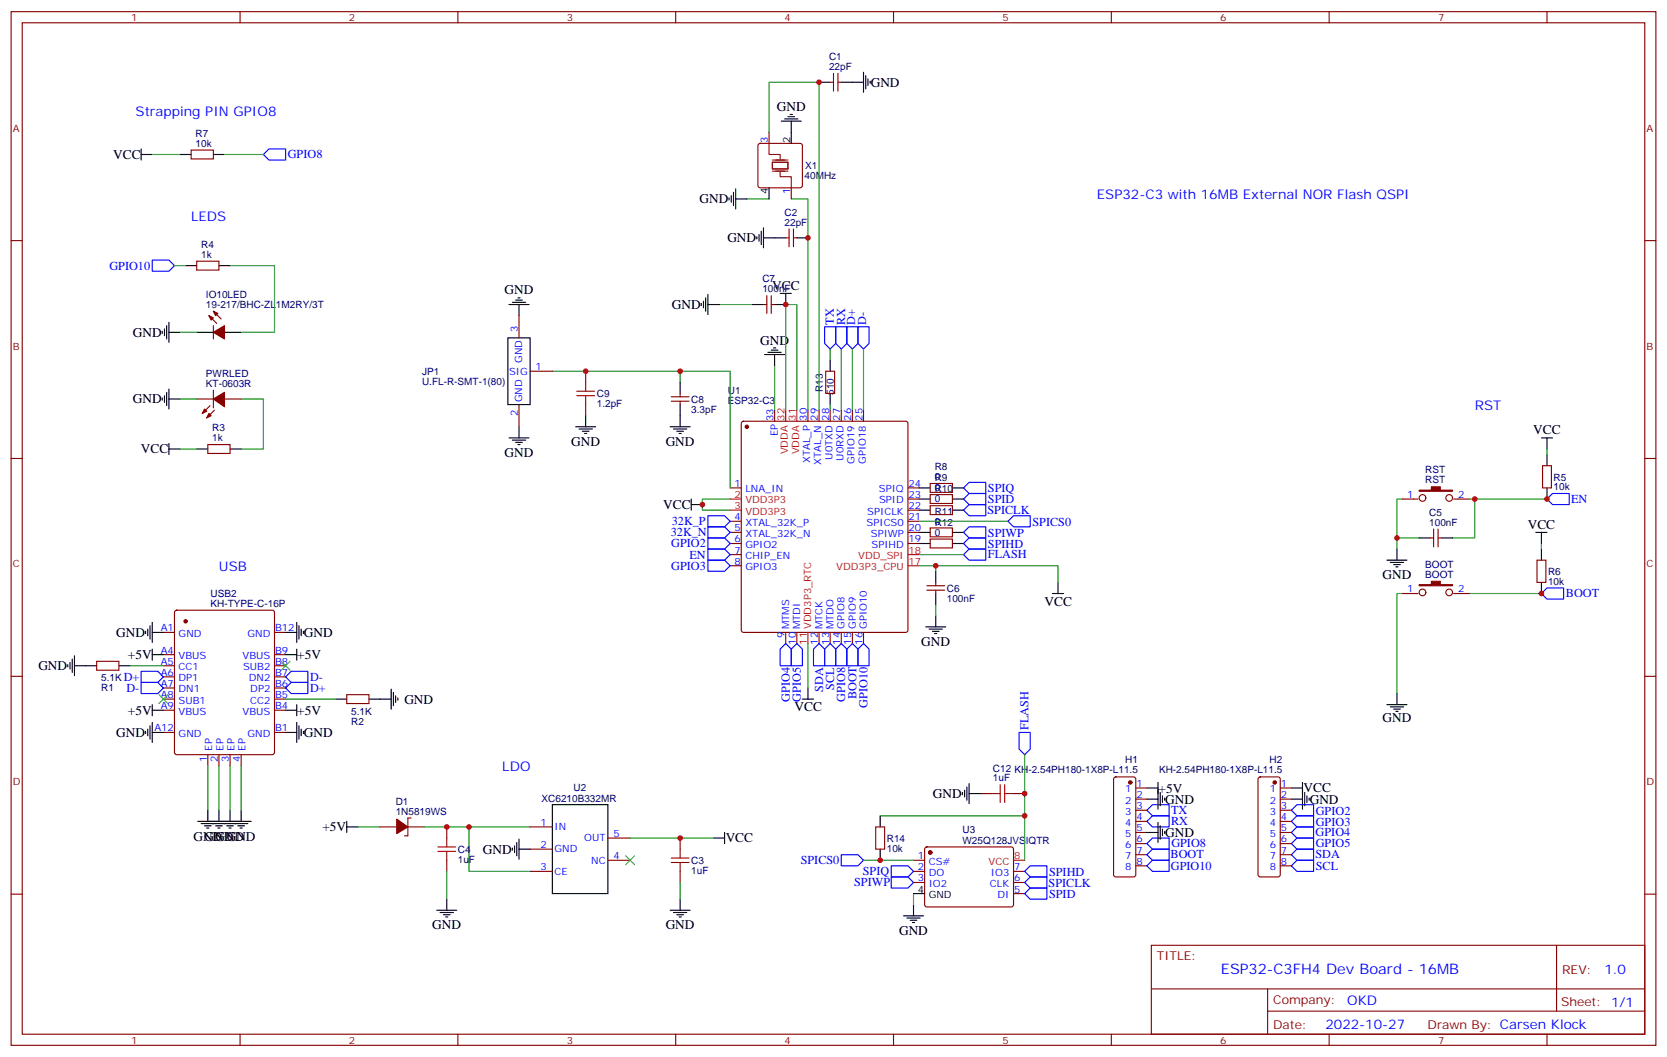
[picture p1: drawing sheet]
<svg xmlns="http://www.w3.org/2000/svg" width="529mm" height="335mm" viewBox="0 0 529 335" stroke-linecap="round" stroke-linejoin="round" font-family="sans-serif">
<g fill="none" stroke="#870000" stroke-width=".35">
<path d="M3.5 3.7h522.1v328.1h-522.1zM7.1 7.2h515v321.1h-515zM76.2 3.7v3.5M145.3 3.7v3.5M214.5 3.7v3.5M283.6 3.7v3.5M352.8 3.7v3.5M421.9 3.7v3.5M491.1 3.7v3.5M263.5 26.1h1.1M264.6 23.3v5.6M266 23.3v5.6"/>
<path d="M266 26.1h1.1M60.7 47.6h7v2.8h-7zM240.8 45.7l.5-.2h12.7l.5 .2 .2 .5v12.7l-.2 .5-.5 .2h-12.7l-.5-.2-.2-.5v-12.7zM244.1 42v3.5M251.2 59.6v3.5M3.5 76.4h3.6M249.4 75.5h1.1M250.5 72.7v5.6M251.9 72.7v5.6M251.9 75.5h1M522.1 76.4h3.5M62.4 82.9h7.1v2.8h-7.1z"/>
<path d="M67.7 98.8l2.5 2.4M242.4 96.7h1M243.4 93.8v5.7M244.8 93.8v5.7M244.8 96.7h1.1M66.3 100.2l2.5 2.5M67.7 103.4v4.2M164.7 100.2v7M168.3 117.8h7M185.9 117.8v3.6M262.1 117.8h2.8v7.1h-2.8zM62.4 126.6h5.3"/>
<path d="M66.7 128.8l-2.5 2.4M67.7 123.8v5.7M68.1 130.2l-2.5 2.4M71.3 126.6h5.3M164.7 128.4v7.1M185.9 128.4v3.5M213.1 127.4h5.6M213.1 125.9h5.6M215.9 124.9v1M215.9 127.4v1M235.5 133.9l.5-.2h51.5l.5 .2 .2 .5v65.6l-.2 .5-.5 .2h-51.5l-.5-.2-.2-.5v-65.6zM245.9 130.2v3.5"/>
<path d="M256.5 130.2v3.5M260 130.2v3.5M263.5 130.2v3.5M267.1 130.2v3.5M270.6 130.2v3.5M274.1 130.2v3.5M3.5 145.5h3.6M66 141.1h7v2.8h-7zM231.8 154.9h3.5M288.2 158.4h3.5M288.2 154.9h3.5M295.3 153.5h7v2.8h-7z"/>
<path d="M295.3 157h7v2.8h-7zM445.2 158.4h4.9M461.4 158.4h5M489.7 147.8h2.8v7.1h-2.8zM522.1 145.5h3.5M231.8 165.5h3.5M231.8 169h3.5M231.8 172.5h3.5M231.8 176h3.5M231.8 179.6h3.5M288.2 165.5h3.5M288.2 169h3.5"/>
<path d="M288.2 172.5h3.5M288.2 161.9h3.5M295.3 171.1h7v2.8h-7zM295.3 167.6h7v2.8h-7zM295.3 160.5h7v2.8h-7zM454 170.7h1.1M455.1 167.9v5.7M456.5 167.9v5.7M456.5 170.7h1.1M487.9 177.8h2.8v7.1h-2.8zM55.6 193.9l.5-.2h30.3l.5 .2 .2 .5v44.4l-.2 .5-.5 .2h-30.3l-.5-.2-.2-.5v-44.4zM294.2 185.9h5.7"/>
<path d="M294.2 187.3h5.7M297 184.9v1M297 187.3v1.1M445.2 188.4h4.9M461.4 188.4h5M3.5 214.7h3.6M30.7 209.9h7v2.8h-7zM51.9 218.4h3.5M51.9 214.8h3.5M51.9 211.3h3.5M51.9 207.8h3.5M51.9 200.7h3.5"/>
<path d="M87.1 218.4h3.6M87.1 214.8h3.6M87.1 211.3h3.6M87.1 207.8h3.6M87.1 200.7h3.6M249.4 200.7v3.6M252.9 200.7v3.6M260 200.7v3.6M263.5 200.7v3.6M267.1 200.7v3.6M270.6 200.7v3.6M274.1 200.7v3.6"/>
<path d="M522.1 214.7h3.5M51.9 232.5h3.5M51.9 225.4h3.5M51.9 221.9h3.5M66 239.5v3.6M69.5 239.5v3.6M73 239.5v3.6M76.6 239.5v3.6M87.1 232.5h3.6M87.1 225.4h3.6M87.1 221.9h3.6M110.1 220.5h7v2.8h-7z"/>
<path d="M130.5 259.6h-1v5.7h-1.1M311.1 251.9h3.6M321.7 251.9h3.6M353.7 246.8l.5-.2h5.6l.5 .2 .2 .5v30.3l-.2 .5-.5 .2h-5.6l-.5-.2-.2-.5v-30.3zM360.5 250.1h3.6M360.5 253.6h3.6M360.5 257.2h3.6M399.6 246.8l.4-.2h5.7l.5 .2 .2 .5v30.3l-.2 .5-.5 .2h-5.7l-.4-.2-.3-.5v-30.3zM406.4 250.1h3.5M406.4 253.6h3.5M406.4 257.2h3.5M120.6 262.5h5.3"/>
<path d="M129.5 262.5h5.3M141.8 262.5v3.5M141.8 273v3.6M168.3 262.5h7M168.3 269.5h7M168.3 276.6h7M193 273h7M193 266h7M215.9 266v3.5M215.9 276.6v3.5M278 262.5h2.8v7h-2.8zM290 276.6h3.5"/>
<path d="M290 273h3.5M293.7 269l.5-.2 27.1 .1 .4 .6v17.9l-.7 .5-27.1-.1-.4-.6v-17.7zM321.7 276.6h3.6M360.5 260.7h3.6M360.5 264.2h3.6M360.5 267.8h3.6M360.5 271.3h3.6M360.5 274.8h3.6M406.4 260.7h3.5M406.4 264.2h3.5M406.4 267.8h3.5M406.4 271.3h3.5"/>
<path d="M406.4 274.8h3.5M3.5 283.8h3.6M290 280.1h3.5M321.7 280.1h3.6M321.7 283.6h3.6M522.1 283.8h3.5M365.5 300h156.6v28.3h-156.6zM365.5 313.9h156.5M402.4 313.9v14.1M494.1 300.1v20.8M76.2 328.3v3.5M145.3 328.3v3.5"/>
<path d="M214.5 328.3v3.5M283.6 328.3v3.5M352.8 328.3v3.5M402.4 320.9h119.6M421.9 328.3v3.5M491.1 328.3v3.5"/>
<circle cx="451.6" cy="158" r="1.06"/>
<circle cx="460" cy="158" r="1.06"/>
<circle cx="451.6" cy="188" r="1.06"/>
<circle cx="460" cy="188" r="1.06"/>
</g>
<g fill="#870000" stroke="#870000" stroke-width=".35">
<path d="M67.7 105.5l3.6-2.1v4.2z"/>
<path d="M66.3 100.2l1.4 .7-.7 .7z"/>
<path d="M67.7 98.8l1.4 .7-.7 .7z"/>
<path d="M64.9 129.8l.7 .7-1.4 .7z"/>
<path d="M66.3 131.2l.7 .7-1.4 .7z"/>
<path d="M67.7 126.6l3.6-2.1v4.6z"/>
<path d="M450.5 185.6h3.9v-1.1h2.8v1.1h3.9v.3h-10.6z"/>
<path d="M450.5 155.6h3.9v-1.1h2.8v1.1h3.9v.3h-10.6z"/>
<path d="M125.9 260l3.6 2.5-3.6 2.1z"/>
<circle cx="58.9" cy="197.2" r=".53"/>
<circle cx="358.8" cy="248.4" r=".53"/>
<circle cx="404.6" cy="248.4" r=".53"/>
<circle cx="295.3" cy="270.6" r=".53"/>
<circle cx="237.1" cy="135.5" r=".53"/>
</g>
<g fill="none" stroke="#000" stroke-width=".35">
<path d="M248 38.5h6.4M249.1 37.7h4.2M250.1 37h2.1M250.8 36.3h.7M251.2 38.5v7M260 26.1h3.5M267.1 26.1h7M274.1 22.9v6.4M274.8 24v4.2M275.5 25v2.2M276.2 25.8v.7M44.8 49h3.5"/>
<path d="M44.8 47.3v3.5M57.1 49h3.6M67.7 49h3.6M233.5 60v6.3M244.1 59.6v3.5M231.4 62.8v.7M232.1 62.1v2.1M232.8 61v4.3M233.5 63.1h3.6M240.2 75.1v.7M240.9 74.4v2.2M241.7 73.4v4.2"/>
<path d="M242.4 75.5h7M242.4 72.3v6.4M252.9 75.5h3.6M58.9 84.3h3.5M69.5 84.3h3.5M161.6 96.7h6.3M162.6 96h4.3M163.7 95.2h2.1M164.4 94.5h.7M164.7 96.7v3.5M222.6 96.3v.7M223.3 95.6v2.1"/>
<path d="M224 94.5v4.3M224.7 96.7h3.5M224.7 93.5v6.3M238.8 96.7h3.6M247.6 93.1h3.6M249.4 93.1v3.6h-3.5M51.5 105.1v.7M52.2 104.4v2.1M52.9 103.4v4.2M53.6 105.5h3.5M53.6 102.3v6.4M62.4 105.5h5.3"/>
<path d="M71.3 105.5h5.3M161.2 107.2h7.1v21.2h-7.1zM242.7 112.5h6.4M243.8 111.8h4.2M244.8 111.1h2.1M245.5 110.4h.7M245.9 112.5v3.6M263.5 114.3v3.5M51.5 126.3v.7M52.2 125.6v2.1M52.9 124.5v4.3M53.6 123.5v6.3"/>
<path d="M53.6 126.6h3.5M161.6 139h6.3M162.6 139.7h4.3M164.7 135.5v3.5M182.7 135.5h6.4M183.8 136.2h4.2M184.9 136.9h2.1M185.6 137.6h.7M185.9 131.9v3.6M212.7 135.5h6.4M213.8 136.2h4.2M214.8 136.9h2.2"/>
<path d="M215.5 137.6h.8M215.9 121.4v3.5M215.9 128.4v7.1M263.5 124.9v3.5M489.3 139h3.5M491.1 139v3.5M53.6 142.5h3.5M53.6 140.8v3.5M62.4 142.5h3.6M73 142.5h3.6M163.7 140.4h2.1M164.4 141.1h.7"/>
<path d="M219.4 158.4v3.5M291.7 154.9h3.6M291.7 158.4h3.6M302.3 154.9h3.6M302.3 158.4h3.6M491.1 144.3v3.5M491.1 154.9v3.5M219.4 160.2h3.6M291.7 169h3.6M291.7 172.5h3.6M291.7 161.9h3.6M302.3 169h3.6"/>
<path d="M302.3 172.5h3.6M302.3 161.9h3.6M440.3 177.8h6.3M441.3 178.5h4.3M442.4 179.2h2.1M443.1 179.9h.7M443.4 174.3v3.5M450.5 170.7h3.5M457.6 170.7h3.5M487.5 169h3.6M489.3 169v3.5M489.3 174.3v3.5"/>
<path d="M46.9 199.7v2.1M47.6 198.6v4.2M48.3 197.6v6.3M94.2 197.6v6.3M94.9 198.6v4.2M95.6 199.7v2.1M293.9 199h6.3M294.9 199.7h4.3M297 181.3v3.6M297 188.4v3.5M297 195.4v3.6M334.1 188.4h3.5"/>
<path d="M335.8 184.9v3.5M489.3 184.9v3.5M21.5 211v.7M22.2 210.3v2.1M22.9 209.2v4.2M23.6 211.3h7.1M23.6 208.1v6.4M37.7 211.3h3.6M46.2 200.4v.7M48.3 200.7h3.6M48.3 206v3.5M48.3 207.8h3.6"/>
<path d="M90.7 200.7h3.5M90.7 207.8h3.5M94.2 206v3.5M96.3 200.4v.7M124.2 218.7v6.4M124.9 219.8v4.2M256.5 218.4v3.5M296 200.4h2.1M296.7 201.1h.7M46.2 232.1v.7M46.9 231.4v2.1M47.6 230.4v4.2"/>
<path d="M48.3 232.5h3.6M48.3 223.7v3.5M48.3 229.3v6.4M48.3 225.4h3.6M90.7 232.5h3.5M90.7 225.4h3.5M94.2 223.7v3.5M94.2 229.3v6.4M94.9 230.4v4.2M95.6 231.4v2.1M96.3 232.1v.7M106.5 221.9h3.6"/>
<path d="M117.1 221.9h7.1M125.6 220.8v2.2M126.3 221.5v.7M254.7 221.9h3.5M440.3 223.7h6.3M441.3 224.4h4.3M442.4 225.1h2.1M443.1 225.8h.7M443.4 220.1v3.6M66 257.2v3.5M69.5 257.2v3.5M73 257.2v3.5"/>
<path d="M76.6 257.2v3.5M175.3 255.4h17.7v28.2h-17.7zM279.4 258.9v3.6M305.5 251.5v.7M306.2 250.8v2.1M306.9 249.8v4.2M307.6 251.9h3.5M307.6 248.7v6.4M364.1 250.1h3.5M364.1 253.6h3.5M367.6 248.4v8.4M368.3 251.5v4.3"/>
<path d="M369 252.6v2.1M369.7 253.3v.7M409.9 250.1h3.6M409.9 253.6h3.6M413.5 248.4v8.4M414.2 251.5v4.3M414.9 252.6v2.1M415.6 253.3v.7M62.8 260.7h16.9M63.9 261.4h14.8M64.9 262.1h2.1M65.6 262.8h.7"/>
<path d="M68.4 262.1h2.2M69.1 262.8h.7M72 262.1h2.1M72.7 262.8h.7M75.5 262.1h2.1M76.2 262.8h.7M110.1 262.5h3.5M110.1 260.7v3.5M162.6 269.2v.7M163.3 268.5v2.1M164 267.4v4.2M164.7 269.5h3.6"/>
<path d="M164.7 266.3v6.4M226.5 266h3.5M230 264.2v3.6M279.4 269.5v3.5M364.1 264.2h3.5M367.6 261.1v6.3M368.3 262.1v4.2M369 263.2v2.1M369.7 263.9v.7M138.6 288.9h6.4M139.7 289.6h4.2M140.8 290.3h2.1"/>
<path d="M141.5 291h.7M141.8 285.4v3.5M212.7 288.9h6.4M213.8 289.6h4.2M214.8 290.3h2.2M215.5 291h.8M215.9 285.4v3.5M286.8 290.7h6.4M287.9 291.4h4.2M288.9 292.1h2.1M289.6 292.8h.7M290 283.6h3.5"/>
<path d="M290 287.2v3.5"/>
</g>
<path d="M89.3 209.9l2.8 2.8M92.1 209.9l-2.8 2.8M50.4 220.5l2.9 2.8M53.3 220.5l-2.9 2.8M198.6 271.6l2.8 2.9M201.4 271.6l-2.8 2.9" fill="none" stroke="#3c3" stroke-width=".35"/>
<g fill="none" stroke="#00f" stroke-width=".35">
<path d="M85.4 47.3h5.3v3.5h-5.3l-1.8-1.8zM48.3 82.5h5.3l1.8 1.8-1.8 1.8h-5.3zM261.8 103.7h3.5v5.3l-1.8 1.8-1.7-1.8zM265.3 103.7h3.5v5.3l-1.7 1.8-1.8-1.8zM268.8 103.7h3.5v5.3l-1.7 1.8-1.8-1.8zM272.3 103.7h3.6v5.3l-1.8 1.8-1.8-1.8zM305.9 158.4l1.7-1.8h5.3v3.6h-5.3zM305.9 154.9l1.7-1.8h5.3v3.5h-5.3zM491.1 158.4l1.7-1.8h5.3v3.6h-5.3zM224.7 163.7h5.3l1.8 1.8-1.8 1.7h-5.3zM224.7 167.2h5.3l1.8 1.8-1.8 1.7h-5.3zM224.7 170.7h5.3l1.8 1.8-1.8 1.8h-5.3z"/>
<path d="M224.7 174.3h5.3l1.8 1.7-1.8 1.8h-5.3zM224.7 177.8h5.3l1.8 1.8-1.8 1.7h-5.3zM305.9 172.5l1.7-1.8h5.3v3.6h-5.3zM305.9 169l1.7-1.8h5.3v3.5h-5.3zM305.9 161.9l1.7-1.7h5.3v3.5h-5.3zM305.9 176l1.7-1.7h5.3v3.5h-5.3zM321.7 163.7h5.3v3.5h-5.3l-1.7-1.7zM489.3 188.4l1.8-1.8h5.3v3.5h-5.3zM44.8 213.1h5.3l1.8 1.7-1.8 1.8h-5.3zM44.8 216.6h5.3l1.8 1.8-1.8 1.7h-5.3zM92.4 213.1h5.3v3.5h-5.3l-1.7-1.8zM92.4 216.6h5.3v3.5h-5.3l-1.7-1.7z"/>
<path d="M249.4 204.3l1.8 1.7v5.3h-3.6v-5.3zM252.9 204.3l1.8 1.7v5.3h-3.5v-5.3zM260 204.3l1.8 1.7v5.3h-3.6v-5.3zM261.8 206l1.7-1.7 1.8 1.7v5.3h-3.5zM267.1 204.3l1.7 1.7v5.3h-3.5v-5.3zM270.6 204.3l1.7 1.7v5.3h-3.5v-5.3zM274.1 204.3l1.8 1.7v5.3h-3.6v-5.3zM323.5 232.5h3.5v5.3l-1.7 1.7-1.8-1.7zM364.1 257.2l1.7-1.8h5.3v3.5h-5.3zM409.9 257.2l1.8-1.8h5.3v3.5h-5.3zM267.1 271.3h5.2l1.8 1.7-1.8 1.8h-5.2zM282.9 274.8h5.3l1.8 1.8-1.8 1.7h-5.3z"/>
<path d="M282.9 278.3h5.3l1.8 1.8-1.8 1.8h-5.3zM325.3 276.6l1.7-1.8h5.3v3.5h-5.3zM364.1 260.7l1.7-1.8h5.3v3.6h-5.3zM364.1 274.8l1.7-1.8h5.3v3.6h-5.3zM364.1 267.8l1.7-1.8h5.3v3.5h-5.3zM364.1 271.3l1.7-1.8h5.3v3.5h-5.3zM409.9 271.3l1.8-1.8h5.3v3.5h-5.3zM409.9 274.8l1.8-1.8h5.3v3.6h-5.3zM409.9 264.2l1.8-1.7h5.3v3.5h-5.3zM409.9 260.7l1.8-1.8h5.3v3.6h-5.3zM411.7 266h5.3v3.5h-5.3l-1.8-1.7zM325.3 280.1l1.7-1.8h5.3v3.6h-5.3z"/>
<path d="M325.3 283.6l1.7-1.7h5.3v3.5h-5.3z"/>
</g>
<g fill="none" stroke="#008700" stroke-width=".35">
<path d="M48.3 49h8.8M71.3 49h12.3M244.1 42v-15.9h15.9v104.1M237.1 63.1h7M251.2 63.1h5.3v67.1M55.4 84.3h3.5M73 84.3h14.1v21.2h-10.5M228.2 96.7h10.6M57.1 105.5h5.3M175.3 117.8h40.6v3.6M215.9 117.8h15.9v37.1M245.9 116.1v14.1"/>
<path d="M263.5 110.8v3.5M267.1 110.8v19.4M270.6 110.8v19.4M274.1 110.8v19.4M57.1 126.6h5.3M76.6 126.6h7v15.9h-7M249.4 130.2v-33.5h3.5v33.5M263.5 128.4v1.8M57.1 142.5h5.3M231.8 158.4h-8.8v3.5h8.8M445.2 158.4h-1.8v15.9M466.4 158.4h24.7"/>
<path d="M468.1 158.4v12.3h-7M491.1 142.5v1.8M291.7 179.6h44.1v5.3M291.7 165.5h28.3M291.7 176h14.2M297 179.6v1.7M443.4 170.7h7.1M489.3 172.5v1.8M297 191.9v3.5M445.2 188.4h-1.8v31.7M466.4 188.4h22.9M41.3 211.3h10.6"/>
<path d="M256.5 204.3v14.1M90.7 221.9h15.8M325.3 239.5v33.5M66 243.1v14.1M69.5 243.1v14.1M73 243.1v14.1M76.6 243.1v14.1M279.4 258.9h45.9M113.6 262.5h7M134.8 262.5h14.1M141.8 276.6v8.8M168.3 262.5h-19.4v14.1h19.4"/>
<path d="M200 266h26.5M274.1 273h15.9M215.9 280.1v5.3M290 283.6v3.6"/>
</g>
<g fill="none" stroke="#a10000" stroke-width=".35">
<path d="M183.1 125.6h5.6M183.1 124.2h5.6M185.9 121.4v2.8M185.9 125.6v2.8M314.7 251.9h2.8M317.5 249.1v5.6M318.9 251.9h2.8M318.9 249.1v5.6M139 270.2h5.6M139 268.8h5.6M141.8 266v2.8M141.8 270.2v2.8"/>
<path d="M213.1 273.8h5.6M213.1 272.3h5.6M215.9 269.5v2.8M215.9 273.8v2.8"/>
</g>
<path d="M249.4 130.2v3.5M252.9 130.2v3.5M231.8 158.4h3.5M231.8 161.9h3.5M288.2 179.6h3.5M288.2 176h3.5M256.5 200.7v3.6M321.7 273h3.6" fill="none" stroke="#f00" stroke-width=".35"/>
<path d="M244.1 45.5v3.5h3.5v1.4M245.2 51.5h4.9v2.1h-4.9zM245.2 54.3h4.9M245.2 50.8h4.9M247.6 54.7v1.4h3.6v3.5" fill="none" stroke="#870012" stroke-width=".35"/>
<g fill="#c00">
<circle cx="148.9" cy="262.5" r=".88"/>
<circle cx="141.8" cy="262.5" r=".88"/>
<circle cx="443.4" cy="170.7" r=".88"/>
<circle cx="468.1" cy="158.4" r=".88"/>
<circle cx="491.1" cy="158.4" r=".88"/>
<circle cx="489.3" cy="188.4" r=".88"/>
<circle cx="325.3" cy="251.9" r=".88"/>
<circle cx="185.9" cy="117.8" r=".88"/>
<circle cx="215.9" cy="117.8" r=".88"/>
<circle cx="223" cy="160.2" r=".88"/>
<circle cx="249.4" cy="96.7" r=".88"/>
<circle cx="297" cy="179.6" r=".88"/>
<circle cx="256.5" cy="75.5" r=".88"/>
<circle cx="260" cy="26.1" r=".88"/>
<circle cx="279.4" cy="273" r=".88"/>
<circle cx="325.3" cy="258.9" r=".88"/>
<circle cx="215.9" cy="266" r=".88"/>
</g>
<text font-size="4.6" fill="#00f" x="387.6" y="309.1">ESP32-C3FH4 Dev Board - 16MB</text>
<g font-size="4.2">
<text x="276.4" y="27.5">GND</text>
<text x="246.6" y="35.3">GND</text>
<text x="35.9" y="50.4">VCC</text>
<text x="222.1" y="64.6">GND</text>
<text x="230.9" y="76.9">GND</text>
<text x="160.2" y="93.5">GND</text>
<text x="245.1" y="92.1">VCC</text>
<text x="213.3" y="98.1">GND</text>
<text x="42.2" y="106.9">GND</text>
<text x="241.3" y="109.4">GND</text>
<text x="42.2" y="128">GND</text>
<text x="486.7" y="137.9">VCC</text>
<text x="44.7" y="143.9">VCC</text>
<text x="181.3" y="141.5">GND</text>
<text x="211.3" y="141.5">GND</text>
<text x="160.2" y="145.1">GND</text>
<text x="210.5" y="161.6">VCC</text>
<text x="484.9" y="167.9">VCC</text>
<text x="438.9" y="183.8">GND</text>
<text x="331.6" y="192.3">VCC</text>
<text x="36.9" y="202.2">GND</text>
<text x="96.5" y="202.1">GND</text>
<text x="40.6" y="209.2">+5V</text>
<text x="94.4" y="209.2">+5V</text>
<text x="292.5" y="205">GND</text>
<text x="12.2" y="212.7">GND</text>
<text x="40.6" y="226.9">+5V</text>
<text x="94.4" y="226.9">+5V</text>
<text x="128.4" y="223.3">GND</text>
<text x="252.2" y="225.8">VCC</text>
<text x="36.9" y="233.9">GND</text>
<text x="96.5" y="233.9">GND</text>
<text x="438.9" y="229.3">GND</text>
<text x="367.8" y="251.6">+5V</text>
<text x="413.8" y="251.5">VCC</text>
<text x="296.2" y="253.3">GND</text>
<text x="369.9" y="255.1">GND</text>
<text x="415.7" y="255.1">GND</text>
<text x="102.3" y="263.9">+5V</text>
<text x="61.4" y="266.8">GND GND</text>
<text x="64.9" y="266.8">GND</text>
<text x="68.4" y="266.8">GND</text>
<text x="230.4" y="267.4">VCC</text>
<text x="369.9" y="265.7">GND</text>
<text x="153.3" y="271">GND</text>
<text x="137.2" y="295">GND</text>
<text x="211.3" y="295">GND</text>
<text x="285.4" y="296.8">GND</text>
</g>
<g font-size="4.2" fill="#00f">
<text x="43" y="36.7">Strapping PIN GPIO8</text>
<text x="348.2" y="63.1">ESP32-C3 with 16MB External NOR Flash QSPI</text>
<text x="60.7" y="70.2">LEDS</text>
<text x="468.1" y="130.2">RST</text>
<text x="69.5" y="181.3">USB</text>
<text x="159.5" y="244.8">LDO</text>
<text x="509.3" y="309.3">1.0</text>
<text x="427.7" y="318.9">OKD</text>
<text x="420.7" y="326.7">2022-10-27</text>
</g>
<g font-size="3.9" fill="#00f">
<text x="91.4" y="50.2">GPIO8</text>
<text x="34.7" y="85.6">GPIO10</text>
<text x="264.7" y="103.1" transform="rotate(-90 264.7 103.1)">TX</text>
<text x="268.3" y="103.1" transform="rotate(-90 268.3 103.1)">RX</text>
<text x="271.4" y="103" transform="rotate(-90 271.4 103)">D+</text>
<text x="275" y="103.1" transform="rotate(-90 275 103.1)">D-</text>
<text x="313.6" y="159.8">SPID</text>
<text x="313.6" y="156.2">SPIQ</text>
<text x="498.7" y="159.6">EN</text>
<text x="213.3" y="166.7">32K_P</text>
<text x="313.5" y="163.3">SPICLK</text>
<text x="327.7" y="166.8">SPICS0</text>
<text x="212.9" y="170.3">32K_N</text>
<text x="213.1" y="173.8">GPIO2</text>
<text x="313.6" y="173.9">SPIHD</text>
<text x="313.6" y="170.3">SPIWP</text>
<text x="218.9" y="177.3">EN</text>
<text x="313.6" y="177.2">FLASH</text>
<text x="213.1" y="180.8">GPIO3</text>
<text x="497.1" y="189.6">BOOT</text>
<text x="39.3" y="216.1">D+</text>
<text x="40.1" y="219.6">D-</text>
<text x="98.4" y="216">D-</text>
<text x="98.4" y="219.6">D+</text>
<text x="261.3" y="219.5" transform="rotate(-90 261.3 219.5)">SDA</text>
<text x="264.8" y="218.9" transform="rotate(-90 264.8 218.9)">SCL</text>
<text x="250.7" y="222.7" transform="rotate(-90 250.7 222.7)">GPIO4</text>
<text x="254.2" y="222.7" transform="rotate(-90 254.2 222.7)">GPIO5</text>
<text x="268.3" y="222.7" transform="rotate(-90 268.3 222.7)">GPIO8</text>
<text x="271.9" y="222" transform="rotate(-90 271.9 222)">BOOT</text>
<text x="275.4" y="224.6" transform="rotate(-90 275.4 224.6)">GPIO10</text>
<text x="326.5" y="231.8" transform="rotate(-90 326.5 231.8)">FLASH</text>
<text x="371.7" y="258.4">TX</text>
<text x="371.7" y="261.9">RX</text>
<text x="417.7" y="258.5">GPIO2</text>
<text x="417.7" y="262.1">GPIO3</text>
<text x="371.8" y="269">GPIO8</text>
<text x="417.6" y="265.4">GPIO4</text>
<text x="417.7" y="269">GPIO5</text>
<text x="254.2" y="274.3">SPICS0</text>
<text x="371.6" y="272.4">BOOT</text>
<text x="417.6" y="272.5">SDA</text>
<text x="271.1" y="281.4">SPIWP</text>
<text x="273.9" y="277.8">SPIQ</text>
<text x="332.9" y="281.5">SPICLK</text>
<text x="333" y="277.9">SPIHD</text>
<text x="371.7" y="276.1">GPIO10</text>
<text x="417.7" y="276">SCL</text>
<text x="333" y="285">SPID</text>
</g>
<g font-size="3.9" fill="#800">
<text x="367.2" y="304.6">TITLE:</text>
<text x="495.9" y="309.3">REV:</text>
<text x="404.1" y="318.8">Company:</text>
<text x="495.5" y="319.4">Sheet: 1/1</text>
<text x="404.1" y="326.5">Date:</text>
<text x="453.2" y="326.6">Drawn By: Carsen Klock</text>
</g>
<g font-size="3.2" fill="#800">
<text x="41.6" y="6.7">1</text>
<text x="110.8" y="6.7">2</text>
<text x="179.9" y="6.7">3</text>
<text x="249.1" y="6.7">4</text>
<text x="318.2" y="6.7">5</text>
<text x="387.3" y="6.7">6</text>
<text x="456.5" y="6.7">7</text>
<text x="4.1" y="41.8">A</text>
<text x="522.6" y="41.8">A</text>
<text x="4.1" y="110.9">B</text>
<text x="522.6" y="110.9">B</text>
<text x="4.1" y="180.1">C</text>
<text x="522.6" y="180.1">C</text>
<text x="4.1" y="249.2">D</text>
<text x="522.6" y="249.2">D</text>
<text x="41.6" y="331.3">1</text>
<text x="110.8" y="331.3">2</text>
<text x="179.9" y="331.3">3</text>
<text x="249.1" y="331.3">4</text>
<text x="318.2" y="331.3">5</text>
<text x="387.3" y="331.3">6</text>
<text x="456.5" y="331.3">7</text>
</g>
<g font-size="3.2" fill="#000080">
<text x="263.2" y="22.2">22pF</text>
<text x="263.2" y="19">C1</text>
<text x="62.1" y="46.6">10k</text>
<text x="62.1" y="43.4">R7</text>
<text x="255.6" y="53.7">X1</text>
<text x="255.4" y="56.9">40MHz</text>
<text x="249.1" y="71.6">22pF</text>
<text x="249.1" y="68.4">C2</text>
<text x="63.9" y="81.8">1k</text>
<text x="63.9" y="78.6">R4</text>
<text x="242" y="89.6">C7</text>
<text x="65.4" y="94.5">IO10LED</text>
<text x="242" y="92.8">100nF</text>
<text x="65.4" y="97.7">19-217/BHC-ZL1M2RY/3T</text>
<text x="65.4" y="119.5">PWRLED</text>
<text x="134" y="119">JP1</text>
<text x="65.4" y="122.8">KT-0603R</text>
<text x="134" y="122.1">U.FL-R-SMT-1(80)</text>
<text x="231.1" y="125.1">U1</text>
<text x="261.2" y="124.4" transform="rotate(-90 261.2 124.4)">R13</text>
<text x="264.7" y="125.3" transform="rotate(-90 264.7 125.3)">510</text>
<text x="189.4" y="129.2">1.2pF</text>
<text x="189.4" y="126.1">C9</text>
<text x="219.4" y="130.9">3.3pF</text>
<text x="219.4" y="127.8">C8</text>
<text x="231.1" y="128.3">ESP32-C3</text>
<text x="67.4" y="136.8">R3</text>
<text x="67.4" y="140.1">1k</text>
<text x="296.7" y="149.2">R8</text>
<text x="296.7" y="152.4">0</text>
<text x="296.7" y="155.9">0</text>
<text x="296.7" y="152.8">R9</text>
<text x="452.4" y="153.5">RST</text>
<text x="452.4" y="150.3">RST</text>
<text x="493.2" y="155.6">10k</text>
<text x="493.2" y="152.5">R5</text>
<text x="296.7" y="159.5">0</text>
<text x="296.7" y="156.3">R10</text>
<text x="296.7" y="166.9">R12</text>
<text x="296.7" y="166.5">0</text>
<text x="296.7" y="163.3">R11</text>
<text x="453.7" y="166.9">100nF</text>
<text x="453.7" y="163.7">C5</text>
<text x="296.7" y="170">0</text>
<text x="452.4" y="183.4">BOOT</text>
<text x="452.4" y="180.3">BOOT</text>
<text x="491.4" y="185.6">10k</text>
<text x="491.4" y="182.5">R6</text>
<text x="66.8" y="189.4">USB2</text>
<text x="300.6" y="191">100nF</text>
<text x="300.6" y="187.8">C6</text>
<text x="66.8" y="192.6">KH-TYPE-C-16P</text>
<text x="32.1" y="216.3">5.1K</text>
<text x="32.1" y="219.4">R1</text>
<text x="111.5" y="226.8">5.1K</text>
<text x="111.5" y="230">R2</text>
<text x="315.2" y="244.9">C12 KH-2.54PH180-1X8P-L11.5</text>
<text x="357.2" y="242.2">H1</text>
<text x="367.9" y="245.4">KH-2.54PH180-1X8P-L11.5</text>
<text x="403" y="242.2">H2</text>
<text x="182" y="251.1">U2</text>
<text x="315.2" y="248">1uF</text>
<text x="125.6" y="255.4">D1</text>
<text x="171.9" y="254.7">XC6210B332MR</text>
<text x="125.6" y="258.6">1N5819WS</text>
<text x="281.5" y="267.1">R14</text>
<text x="305.5" y="267.8">W25Q128JVSIQTR</text>
<text x="305.5" y="264.5">U3</text>
<text x="145.3" y="273.8">1uF</text>
<text x="145.3" y="270.7">C4</text>
<text x="219.4" y="274.2">C3</text>
<text x="281.5" y="270.4">10k</text>
<text x="219.4" y="277.4">1uF</text>
</g>
<g font-size="3.2" fill="#00f">
<text x="243.8" y="45.5" transform="rotate(-90 243.8 45.5)">3</text>
<text x="250.8" y="61.6" transform="rotate(-90 250.8 61.6)">1</text>
<text x="164.4" y="105.5" transform="rotate(-90 164.4 105.5)">3</text>
<text x="161.6" y="118.9">SIG</text>
<text x="165.8" y="115.2" transform="rotate(-90 165.8 115.2)">GND</text>
<text x="170" y="117.5">1</text>
<text x="165.8" y="127.7" transform="rotate(-90 165.8 127.7)">GND</text>
<text x="164.4" y="132.2" transform="rotate(-90 164.4 132.2)">2</text>
<text x="245.5" y="133.7" transform="rotate(-90 245.5 133.7)">33</text>
<text x="256.1" y="133.5" transform="rotate(-90 256.1 133.5)">30</text>
<text x="259.6" y="133.5" transform="rotate(-90 259.6 133.5)">29</text>
<text x="263.2" y="133.5" transform="rotate(-90 263.2 133.5)">28</text>
<text x="266.7" y="133.5" transform="rotate(-90 266.7 133.5)">27</text>
<text x="270.2" y="133.5" transform="rotate(-90 270.2 133.5)">26</text>
<text x="273.8" y="133.5" transform="rotate(-90 273.8 133.5)">25</text>
<text x="246.9" y="138.3" transform="rotate(-90 246.9 138.3)">EP</text>
<text x="257.2" y="147" transform="rotate(-90 257.2 147)">XTAL_P</text>
<text x="260.7" y="147.5" transform="rotate(-90 260.7 147.5)">XTAL_N</text>
<text x="264.2" y="145.9" transform="rotate(-90 264.2 145.9)">U0TXD</text>
<text x="267.8" y="146.2" transform="rotate(-90 267.8 146.2)">U0RXD</text>
<text x="271.3" y="147.2" transform="rotate(-90 271.3 147.2)">GPIO19</text>
<text x="274.8" y="147.2" transform="rotate(-90 274.8 147.2)">GPIO18</text>
<text x="233.1" y="154.5">1</text>
<text x="288.4" y="154.5">24</text>
<text x="236.6" y="156.3">LNA_IN</text>
<text x="279" y="156.3">SPIQ</text>
<text x="279.1" y="159.8">SPID</text>
<text x="288.4" y="161.6">22</text>
<text x="288.4" y="158">23</text>
<text x="446.7" y="158">1</text>
<text x="462.8" y="158">2</text>
<text x="233.1" y="165.1">4</text>
<text x="236.6" y="166.9">XTAL_32K_P</text>
<text x="275.1" y="166.9">SPICS0</text>
<text x="275.3" y="163.3">SPICLK</text>
<text x="288.4" y="165.1">21</text>
<text x="233.1" y="168.6">5</text>
<text x="233.1" y="172.2">6</text>
<text x="236.6" y="170.4">XTAL_32K_N</text>
<text x="236.6" y="173.9">GPIO2</text>
<text x="276.4" y="170.4">SPIWP</text>
<text x="276.7" y="173.9">SPIHD</text>
<text x="288.4" y="172.2">19</text>
<text x="288.4" y="168.6">20</text>
<text x="233.1" y="175.7">7</text>
<text x="233.1" y="179.2">8</text>
<text x="236.6" y="177.4">CHIP_EN</text>
<text x="236.6" y="181">GPIO3</text>
<text x="446.7" y="188">1</text>
<text x="462.8" y="188">2</text>
<text x="51" y="200.4">A1</text>
<text x="56.7" y="202.1">GND</text>
<text x="78.5" y="202.1">GND</text>
<text x="87.3" y="200.4">B12</text>
<text x="249.1" y="202.6" transform="rotate(-90 249.1 202.6)">9</text>
<text x="250.5" y="199.7" transform="rotate(-90 250.5 199.7)">MTMS</text>
<text x="254" y="199.7" transform="rotate(-90 254 199.7)">MTDI</text>
<text x="261.1" y="199.7" transform="rotate(-90 261.1 199.7)">MTCK</text>
<text x="264.6" y="199.7" transform="rotate(-90 264.6 199.7)">MTDO</text>
<text x="268.1" y="199.7" transform="rotate(-90 268.1 199.7)">GPIO8</text>
<text x="271.6" y="199.7" transform="rotate(-90 271.6 199.7)">GPIO9</text>
<text x="275.2" y="199.7" transform="rotate(-90 275.2 199.7)">GPIO10</text>
<text x="51" y="207.4">A4</text>
<text x="56.7" y="209.2">VBUS</text>
<text x="77" y="209.2">VBUS</text>
<text x="87.3" y="207.4">B9</text>
<text x="252.6" y="204.6" transform="rotate(-90 252.6 204.6)">10</text>
<text x="259.6" y="204.6" transform="rotate(-90 259.6 204.6)">12</text>
<text x="263.2" y="204.6" transform="rotate(-90 263.2 204.6)">13</text>
<text x="266.7" y="204.6" transform="rotate(-90 266.7 204.6)">14</text>
<text x="270.2" y="204.6" transform="rotate(-90 270.2 204.6)">15</text>
<text x="273.8" y="204.6" transform="rotate(-90 273.8 204.6)">16</text>
<text x="51" y="214.5">A6</text>
<text x="51" y="211">A5</text>
<text x="56.7" y="212.7">CC1</text>
<text x="77.1" y="212.7">SUB2</text>
<text x="87.3" y="211">B8</text>
<text x="87.3" y="214.5">B7</text>
<text x="51" y="221.5">A8</text>
<text x="51" y="218">A7</text>
<text x="56.7" y="219.8">DN1</text>
<text x="56.7" y="216.3">DP1</text>
<text x="79" y="216.3">DN2</text>
<text x="79.5" y="219.8">DP2</text>
<text x="87.3" y="218">B6</text>
<text x="87.3" y="221.5">B5</text>
<text x="51" y="225.1">A9</text>
<text x="56.7" y="226.8">VBUS</text>
<text x="56.7" y="223.3">SUB1</text>
<text x="77" y="226.8">VBUS</text>
<text x="79.4" y="223.3">CC2</text>
<text x="87.3" y="225.1">B4</text>
<text x="49" y="232.1">A12</text>
<text x="56.7" y="233.9">GND</text>
<text x="78.5" y="233.9">GND</text>
<text x="87.3" y="232.1">B1</text>
<text x="67.4" y="238.2" transform="rotate(-90 67.4 238.2)">EP</text>
<text x="70.9" y="238.2" transform="rotate(-90 70.9 238.2)">EP</text>
<text x="74.4" y="238.2" transform="rotate(-90 74.4 238.2)">EP</text>
<text x="78" y="238.2" transform="rotate(-90 78 238.2)">EP</text>
<text x="65.6" y="241.7" transform="rotate(-90 65.6 241.7)">1</text>
<text x="69.1" y="241.7" transform="rotate(-90 69.1 241.7)">2</text>
<text x="72.7" y="241.7" transform="rotate(-90 72.7 241.7)">3</text>
<text x="76.2" y="241.7" transform="rotate(-90 76.2 241.7)">4</text>
<text x="357.2" y="251.5">1</text>
<text x="360.7" y="249.8">1</text>
<text x="403.1" y="251.5">1</text>
<text x="406.6" y="249.8">1</text>
<text x="357.2" y="255.1">2</text>
<text x="360.7" y="253.3">2</text>
<text x="360.7" y="256.8">3</text>
<text x="403.1" y="255.1">2</text>
<text x="406.6" y="253.3">2</text>
<text x="406.6" y="256.8">3</text>
<text x="171.6" y="262.1">1</text>
<text x="176" y="263.5">IN</text>
<text x="357.2" y="258.6">3</text>
<text x="357.2" y="262.1">4</text>
<text x="360.7" y="260.3">4</text>
<text x="360.7" y="263.9">5</text>
<text x="403.1" y="258.6">3</text>
<text x="403.1" y="262.1">4</text>
<text x="406.6" y="260.3">4</text>
<text x="406.6" y="263.9">5</text>
<text x="171.6" y="269.2">2</text>
<text x="185.5" y="267.1">OUT</text>
<text x="194.7" y="265.6">5</text>
<text x="357.2" y="265.6">5</text>
<text x="357.2" y="269.2">6</text>
<text x="360.7" y="267.4">6</text>
<text x="403.1" y="265.6">5</text>
<text x="403.1" y="269.2">6</text>
<text x="406.6" y="267.4">6</text>
<text x="176" y="270.6">GND</text>
<text x="187.7" y="274.1">NC</text>
<text x="194.7" y="272.7">4</text>
<text x="291.3" y="272.7">1</text>
<text x="294.8" y="274.5">CS#</text>
<text x="357.2" y="272.7">7</text>
<text x="360.7" y="270.9">7</text>
<text x="360.7" y="274.5">8</text>
<text x="403.1" y="272.7">7</text>
<text x="406.6" y="270.9">7</text>
<text x="406.6" y="274.5">8</text>
<text x="171.6" y="276.2">3</text>
<text x="176" y="277.6">CE</text>
<text x="291.3" y="276.2">2</text>
<text x="291.3" y="279.8">3</text>
<text x="294.8" y="278">DO</text>
<text x="294.8" y="281.5">IO2</text>
<text x="314.3" y="281.5">CLK</text>
<text x="314.6" y="278">IO3</text>
<text x="321.9" y="279.8">6</text>
<text x="321.9" y="276.2">7</text>
<text x="357.2" y="276.2">8</text>
<text x="403.1" y="276.2">8</text>
<text x="316.6" y="285">DI</text>
<text x="321.9" y="283.3">5</text>
</g>
<g font-size="3.2">
<text x="250.8" y="45.5" transform="rotate(-90 250.8 45.5)">2</text>
<text x="243.8" y="61.6" transform="rotate(-90 243.8 61.6)">4</text>
<text x="291.3" y="283.3">4</text>
<text x="294.8" y="285">GND</text>
</g>
<g font-size="3.2" fill="#f00">
<text x="249.1" y="133.5" transform="rotate(-90 249.1 133.5)">32</text>
<text x="252.6" y="133.5" transform="rotate(-90 252.6 133.5)">31</text>
<text x="250.1" y="144.2" transform="rotate(-90 250.1 144.2)">VDDA</text>
<text x="253.6" y="144.2" transform="rotate(-90 253.6 144.2)">VDDA</text>
<text x="233.1" y="158">2</text>
<text x="233.1" y="161.6">3</text>
<text x="236.6" y="159.8">VDD3P3</text>
<text x="236.6" y="163.3">VDD3P3</text>
<text x="272.4" y="177.4">VDD_SPI</text>
<text x="288.4" y="179.2">17</text>
<text x="288.4" y="175.7">18</text>
<text x="265.4" y="181">VDD3P3_CPU</text>
<text x="257.5" y="199.7" transform="rotate(-90 257.5 199.7)">VDD3P3_RTC</text>
<text x="256.1" y="204.6" transform="rotate(-90 256.1 204.6)">11</text>
<text x="313.8" y="274.5">VCC</text>
<text x="321.9" y="272.7">8</text>
</g>
</svg>
